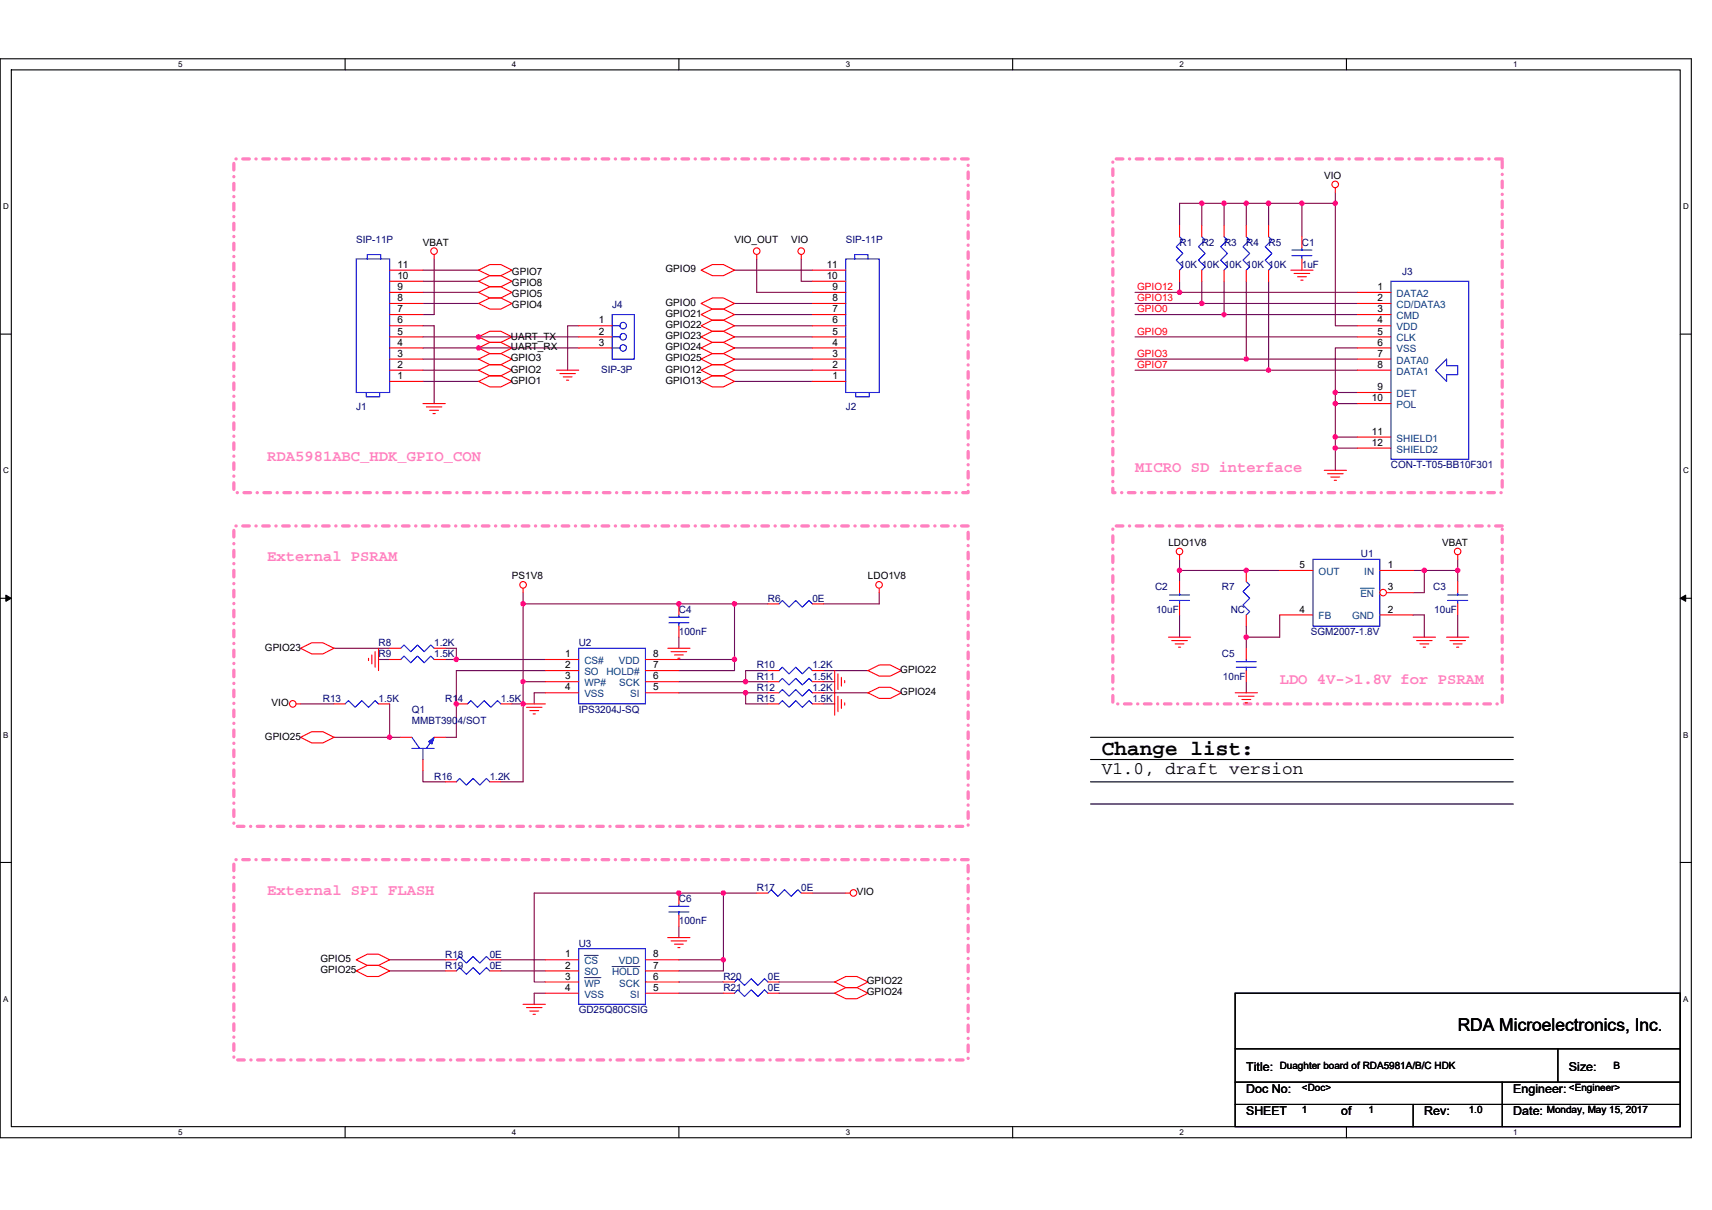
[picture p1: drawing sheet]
<svg xmlns="http://www.w3.org/2000/svg" width="297mm" height="210mm" viewBox="0 0 297 210" stroke-linecap="round" stroke-linejoin="round" font-family="sans-serif">
<path d="M0 10.2h293.5v187.2h-293.5zM2 12.1h289.5v183.4h-289.5z" fill="none" stroke="#000" stroke-width=".19"/>
<g fill="#fff">
<path d="M30.9 10.4h.8v1.6h-.8z"/>
<path d="M30.9 195.7h.8v1.6h-.8z"/>
</g>
<path d="M59.9 10.2v1.9M59.9 195.5v1.9" fill="none" stroke="#000" stroke-width=".19"/>
<g fill="#fff">
<path d="M88.8 10.4h.8v1.6h-.8z"/>
<path d="M88.8 195.7h.8v1.6h-.8z"/>
</g>
<path d="M117.8 10.2v1.9M117.8 195.5v1.9" fill="none" stroke="#000" stroke-width=".19"/>
<g fill="#fff">
<path d="M146.7 10.4h.8v1.6h-.8z"/>
<path d="M146.7 195.7h.8v1.6h-.8z"/>
</g>
<path d="M175.7 10.2v1.9M175.7 195.5v1.9" fill="none" stroke="#000" stroke-width=".19"/>
<g fill="#fff">
<path d="M204.7 10.4h.7v1.6h-.7z"/>
<path d="M204.7 195.7h.7v1.6h-.7z"/>
</g>
<path d="M233.6 10.2v1.9M233.6 195.5v1.9" fill="none" stroke="#000" stroke-width=".19"/>
<g fill="#fff">
<path d="M262.6 10.4h.7v1.6h-.7z"/>
<path d="M262.6 195.7h.7v1.6h-.7z"/>
<path d="M.5 35.1h1v1.5h-1z"/>
<path d="M292 35.1h1v1.5h-1z"/>
<path d="M.5 80.9h1v1.5h-1z"/>
<path d="M292 80.9h1v1.5h-1z"/>
</g>
<path d="M0 58h2M291.5 58h2" fill="none" stroke="#000" stroke-width=".19"/>
<g fill="#fff">
<path d="M.5 126.7h.9v1.6h-.9z"/>
<path d="M292 126.7h.9v1.6h-.9z"/>
</g>
<path d="M0 103.8h2M291.5 103.8h2" fill="none" stroke="#000" stroke-width=".19"/>
<path d="M1 103.3l1 .5-1 .6zM291.5 103.8l1-.5v1.1z" fill="#000" stroke="#000" stroke-width=".17"/>
<g fill="#fff">
<path d="M.5 172.6h.9v1.5h-.9z"/>
<path d="M292 172.6h.9v1.5h-.9z"/>
</g>
<g fill="none" stroke="#000" stroke-width=".19">
<path d="M189.2 128h73.4M189.2 131.8h73.4M189.2 135.7h73.4M189.2 139.5h73.4M0 149.7h2M291.5 149.7h2M214.3 172.4h77.2v23.1h-77.2zM214.3 191.7h77.2M214.3 187.8h77.2M214.3 182h77.2M245.2 191.7v3.8M260.6 187.8v7.7"/>
<path d="M270.3 182v5.8"/>
</g>
<path d="M40.6 27.6h127.4v57.9h-127.4zM193.1 27.6h67.5v57.9h-67.5zM40.6 91.3h127.4v52.1h-127.4zM193.1 91.3h67.5v30.9h-67.5zM40.6 149.2h127.4v34.7h-127.4z" fill="none" stroke="#ff80c0" stroke-width=".57" stroke-dasharray="1.1 1.1 0 1.1"/>
<g fill="none" stroke="#800040" stroke-width=".19">
<path d="M208.5 35.3v3.9M208.5 35.3h3.9M208.5 35.3h-3.8v3.9M212.4 35.3h3.8M212.4 35.3v3.9M216.2 35.3h3.9M216.2 35.3v3.9M220.1 35.3v3.9M220.1 35.3h5.8M225.9 35.3v5.8M225.9 35.3h5.8M231.7 33.4v1.9"/>
<path d="M231.7 35.3v21.2h3.8M73.4 46.9h9.6M73.4 48.8h9.6M73.4 50.7h9.6M73.4 52.7h9.6M73.4 56.5h1.9v13.5M75.3 44.9v9.7h-1.9M100.4 58.5h-27M100.4 56.5h-1.9v7.7M127.4 46.9h13.5M127.4 52.7h13.5M127.4 54.6h13.5"/>
<path d="M127.4 56.5h13.5M127.4 58.5h13.5M131.3 44.9v5.8h9.6M139 44.9v3.9h1.9M196.9 50.7h7.8M196.9 54.6h15.5M196.9 58.5h38.6M196.9 52.7h11.6M204.7 50.7h30.8M204.7 48.8v1.9M208.5 52.7h27M208.5 48.8v3.9"/>
<path d="M212.4 48.8v5.8M212.4 54.6h23.1M216.2 48.8v13.5M220.1 48.8v15.4M73.4 60.4h27M73.4 62.3h9.6M73.4 64.2h9.6M73.4 66.2h9.6M127.4 60.4h13.5M127.4 62.3h13.5M127.4 64.2h13.5M127.4 66.2h13.5"/>
<path d="M196.9 62.3h19.3M196.9 64.2h23.2M216.2 62.3h19.3M220.1 64.2h15.4M231.7 68.1h3.8M231.7 70h3.8M231.7 75.8h3.8M231.7 68.1v1.9M231.7 70v5.8M231.7 75.8v2M231.7 77.8h3.8M231.7 77.8v3.8"/>
<path d="M235.5 60.4h-3.8v7.7M204.7 99v1.9M204.7 97.1v1.9M204.7 99h17.3M245.2 99h1.9v3.8h-1.9M247.1 99h5.8M252.9 97.1v1.9M252.9 99v1.9M58 112.5h9.6M65.7 114.4h1.9M77.3 114.4h1.9M77.3 112.5h1.9v1.9"/>
<path d="M79.2 114.4h15.4M90.8 102.8v2M90.8 104.8h36.6M90.8 118.3v3.9M90.8 104.8v13.5M90.8 118.3h3.8M94.6 116.4h-15.4v11.6h-1.9M117.8 110.6v1.9M117.8 118.3h11.6M117.8 114.4h9.6M127.4 104.8v9.6M127.4 114.4v2h-9.6"/>
<path d="M127.4 104.8h5.8M129.4 118.3h3.8M133.2 116.4h-3.8v1.9M142.9 118.3h1.9M142.9 116.4h7.7M152.5 102.8v2h-9.6M204.7 106.7v3.9M216.2 118.3v1.9M216.2 108.6v2M216.2 110.6v1.9M222 106.7v3.9h-5.8M245.2 106.7h1.9v3.9"/>
<path d="M252.9 106.7v3.9M52.2 122.2h5.8M58 128h9.6M67.6 122.2v5.8M67.6 128h1.9M73.4 133.8v1.9h3.9M88.8 122.2h2M90.8 122.2v13.5h-3.9M94.6 120.2h-1.9v2M117.8 120.2h11.6M129.4 120.2v2h3.8M129.4 120.2h3.8"/>
<path d="M142.9 122.2h1.9M142.9 120.2h7.7M125.5 155h-32.8v15.4h1.9M125.5 155v11.6h-7.7M125.5 155h5.8M140.9 155h5.8M67.6 166.6h9.7M67.6 168.5h9.7M86.9 166.6h7.7M86.9 168.5h7.7M94.6 172.4h-1.9v1.9M117.8 170.4h7.7"/>
<path d="M117.8 172.4h7.7M117.8 160.8v1.9M125.5 166.6v1.9h-7.7M135.2 170.4h9.6M135.2 172.4h9.6"/>
</g>
<g fill="#f0f" stroke="#f0f" stroke-width=".19">
<circle cx="231.7" cy="35.3" r=".38"/>
<circle cx="204.6" cy="50.7" r=".38"/>
<circle cx="231.7" cy="68.1" r=".38"/>
<circle cx="231.7" cy="70" r=".38"/>
<circle cx="231.7" cy="77.8" r=".38"/>
<circle cx="231.7" cy="75.8" r=".38"/>
<circle cx="208.5" cy="52.6" r=".38"/>
<circle cx="212.4" cy="54.6" r=".38"/>
<circle cx="216.2" cy="62.3" r=".38"/>
<circle cx="220.1" cy="64.2" r=".38"/>
<circle cx="225.9" cy="35.3" r=".38"/>
<circle cx="220.1" cy="35.3" r=".38"/>
<circle cx="216.2" cy="35.3" r=".38"/>
<circle cx="212.4" cy="35.3" r=".38"/>
<circle cx="208.5" cy="35.3" r=".38"/>
<circle cx="83" cy="58.4" r=".38"/>
<circle cx="83" cy="60.4" r=".38"/>
<circle cx="129.4" cy="120.2" r=".38"/>
<circle cx="129.4" cy="118.3" r=".38"/>
<circle cx="127.4" cy="114.4" r=".38"/>
<circle cx="127.4" cy="104.8" r=".38"/>
<circle cx="79.2" cy="114.4" r=".38"/>
<circle cx="67.6" cy="127.9" r=".38"/>
<circle cx="79.2" cy="122.2" r=".38"/>
<circle cx="90.7" cy="122.2" r=".38"/>
<circle cx="90.7" cy="118.3" r=".38"/>
<circle cx="90.7" cy="104.8" r=".38"/>
<circle cx="117.8" cy="104.8" r=".38"/>
<circle cx="216.2" cy="99" r=".38"/>
<circle cx="216.2" cy="110.6" r=".38"/>
<circle cx="204.6" cy="99" r=".38"/>
<circle cx="252.9" cy="99" r=".38"/>
<circle cx="247.1" cy="99" r=".38"/>
<circle cx="125.5" cy="166.5" r=".38"/>
<circle cx="125.5" cy="155" r=".38"/>
<circle cx="117.8" cy="155" r=".38"/>
</g>
<g fill="none" stroke="#f00" stroke-width=".19">
<path d="M204.7 39.2v1.9M231.7 32.6v.8M75.3 44.2v.7M83 46.9l2-1h1.9l1.9 1-1.9 .9h-1.9zM83 48.8l2-1h1.9l1.9 1-1.9 1h-1.9zM83 50.7l2-.9h1.9l1.9 .9-1.9 1h-1.9zM83 52.7l2-1h1.9l1.9 1-1.9 .9h-1.9zM83 58.5l2-1h1.9l1.9 1-1.9 .9h-1.9zM100.4 56.5h5.8M100.4 58.5h5.8M121.6 52.7l2-1h1.9l1.9 1-1.9 .9h-1.9zM121.6 54.6l2-1h1.9l1.9 1-1.9 1h-1.9z"/>
<path d="M121.6 56.5l2-.9h1.9l1.9 .9-1.9 1h-1.9zM121.6 58.5l2-1h1.9l1.9 1-1.9 .9h-1.9zM121.6 46.9l2-1h1.9l1.9 1-1.9 .9h-1.9zM131.3 44.2v.7M139 44.2v.7M204.7 46.9v1.9M224 46.9h3.8M224.5 47.5h2.7M225.1 48h1.6M225.7 48.6h.4M225.9 41.1v1.9M225.9 44.9v2"/>
<path d="M235.5 50.7h5.8M235.5 52.7h5.8M235.5 54.6h5.8M235.5 56.5h5.8M235.5 58.5h5.8M73.4 70h3.9M74 70.6h2.7M74.5 71.2h1.6M75.1 71.8h.4M83 62.3l2-.9h1.9l1.9 .9-1.9 1h-1.9zM83 64.2l2-.9h1.9l1.9 .9-1.9 1h-1.9zM83 66.2l2-1h1.9l1.9 1-1.9 .9h-1.9z"/>
<path d="M83 60.4l2-1h1.9l1.9 1-1.9 1h-1.9zM96.6 64.2h3.8M97.1 64.8h2.7M97.7 65.4h1.5M98.3 66h.4M100.4 60.4h5.8M121.6 60.4l2-1h1.9l1.9 1-1.9 1h-1.9zM121.6 62.3l2-.9h1.9l1.9 .9-1.9 1h-1.9zM121.6 64.2l2-.9h1.9l1.9 .9-1.9 1h-1.9zM121.6 66.2l2-1h1.9l1.9 1-1.9 .9h-1.9zM235.5 60.4h5.8M235.5 62.3h5.8"/>
<path d="M235.5 64.2h5.8M235.5 68.1h5.8M235.5 70h5.8M235.5 75.8h5.8M235.5 77.8h5.8M204.7 96.3v.8M216.2 99v1.9M229.8 81.6h3.8M230.3 82.2h2.7M230.9 82.8h1.5M231.5 83.4h.4M239.4 99h5.8"/>
<path d="M252.9 96.3v.8M52.2 112.5l1.9-1h1.9l2 1-2 1h-1.9zM63.9 114.2v.4M64.5 113.7v1.5M65.1 113.1v2.7M65.7 112.5v3.9M67.6 114.4h1.9M67.6 112.5h1.9M75.3 114.4h2M75.3 112.5h2M90.8 102.1v.7M94.6 114.4h5.8"/>
<path d="M94.6 116.4h5.8M94.6 118.3h5.8M112 118.3h5.8M112 116.4h5.8M112 114.4h5.8M115.9 112.5h3.8M116.4 113.1h2.7M117 113.7h1.6M117.6 114.2h.4M117.8 104.8v1.9M117.8 108.6v2M133.2 118.3h2"/>
<path d="M133.2 104.8h2M140.9 118.3h2M140.9 104.8h2M144.8 116.4v7.7M145.4 116.9v2.8M146 117.5v1.6M146.6 118.1v.4M150.6 116.4l1.9-1h2l1.9 1-1.9 .9h-2zM152.5 102.1v.7M202.7 110.6h3.9M203.3 111.2h2.7M203.9 111.7h1.5"/>
<path d="M204.5 112.3h.3M204.7 100.9v1.9M204.7 104.8v1.9M216.2 106.7v1.9M216.2 112.5v1.9M216.2 116.4v1.9M239.4 106.7h5.8M245.2 110.6h3.9M245.8 111.2h2.7M246.4 111.7h1.5M246.9 112.3h.4M251 110.6h3.8"/>
<path d="M251.6 111.2h2.7M252.2 111.7h1.5M252.7 112.3h.4M51.4 122.2h.8M52.2 128l1.9-1h1.9l2 1-2 .9h-1.9zM58 122.2h1.9M65.7 122.2h1.9M77.3 135.7h1.9M79.2 122.2h1.9M85 135.7h1.9M86.9 122.2h1.9M90.8 122.2h3.8"/>
<path d="M91.4 122.7h2.6M91.9 123.3h1.6M92.5 123.9h.4M94.6 120.2h5.8M112 120.2h5.8M133.2 122.2h2M133.2 120.2h2M140.9 122.2h2M140.9 120.2h2M145.4 120.8v2.7M146 121.4v1.5M146.6 122v.4"/>
<path d="M150.6 120.2l1.9-.9h2l1.9 .9-1.9 1h-2zM214.3 120.2h3.9M214.9 120.8h2.7M215.5 121.4h1.5M216 122h.4M117.8 155v1.9M117.8 158.8v2M131.3 155h1.9M139 155h1.9M146.7 155h.8M61.8 166.6l1.9-1h2l1.9 1-1.9 .9h-2zM61.8 168.5l1.9-1h2l1.9 1-1.9 1h-2z"/>
<path d="M77.3 168.5h1.9M85 168.5h1.9M90.8 174.3h3.8M91.4 174.9h2.6M91.9 175.5h1.6M92.5 176h.4M94.6 166.6h5.8M94.6 168.5h5.8M94.6 170.4h5.8M94.6 172.4h5.8M112 172.4h5.8M112 170.4h5.8"/>
<path d="M112 168.5h5.8M112 166.6h5.8M115.9 162.7h3.8M116.4 163.3h2.7M117 163.9h1.6M117.6 164.4h.4M125.5 172.4h1.9M125.5 170.4h1.9M133.2 172.4h2M133.2 170.4h2M144.8 170.4l1.9-.9h2l1.9 .9-1.9 1h-2zM144.8 172.4l1.9-1h2l1.9 1-1.9 .9h-2z"/>
<circle cx="231.7" cy="32" r=".57"/>
<circle cx="75.3" cy="43.6" r=".57"/>
<circle cx="131.3" cy="43.6" r=".57"/>
<circle cx="139" cy="43.6" r=".57"/>
<circle cx="204.6" cy="95.7" r=".57"/>
<circle cx="252.9" cy="95.7" r=".57"/>
<circle cx="90.8" cy="101.5" r=".57"/>
<circle cx="152.5" cy="101.5" r=".57"/>
<circle cx="50.8" cy="122.2" r=".57"/>
<circle cx="148.1" cy="155" r=".57"/>
</g>
<g fill="none" stroke="#00f" stroke-width=".19">
<path d="M106.2 54.6h3.9v7.7h-3.9zM106.2 56.5h1.4M106.2 58.5h1.4M204.7 41.1l.5 .6-1.1 1.1 1.1 1.2-1.1 1.1 1.1 1.2-.5 .6M224.2 44.4h3.4M224.2 43.4h3.4M225.9 43v.4M225.9 44.4v.5M241.3 48.8h13.5v30.9h-13.5zM106.2 60.4h1.4M249.1 64.2l1.9-1.9v1.2h1.9v1.5h-1.9v1.2zM227.8 97.1h11.6v11.5h-11.6z"/>
<path d="M69.5 114.4l.6-.5 1.2 1.1 1.1-1.1 1.2 1.1 1.1-1.1 .6 .5M69.5 112.5l.6-.6 1.2 1.2 1.1-1.2 1.2 1.2 1.1-1.2 .6 .6M100.4 112.5h11.6v9.7h-11.6zM116.1 108.1h3.4M116.1 107.1h3.4M117.8 106.7v.4M117.8 108.1v.5M135.2 118.3l.5-.6 1.2 1.2 1.2-1.2 1.1 1.2 1.2-1.2 .5 .6M135.2 104.8l.5-.6 1.2 1.2 1.2-1.2 1.1 1.2 1.2-1.2 .5 .6M202.9 104.2h3.5M202.9 103.3h3.5M204.7 102.8v.5"/>
<path d="M204.7 104.2v.6M214.5 115.8h3.5M214.5 114.8h3.5M216.2 100.9l.6 .6-1.1 1.2 1.1 1.1-1.1 1.2 1.1 1.1-.6 .6M216.2 114.4v.4M216.2 115.8v.6M59.9 122.2l.5-.6 1.2 1.1 1.2-1.1 1.1 1.1 1.2-1.1 .6 .6M79.2 135.7l.6-.6 1.1 1.1 1.2-1.1 1.1 1.1 1.2-1.1 .6 .6M81.1 122.2l.6-.6 1.1 1.1 1.2-1.1 1.2 1.1 1.1-1.1 .6 .6M135.2 122.2l.5-.6 1.2 1.1 1.2-1.1 1.1 1.1 1.2-1.1 .5 .6M135.2 120.2l.5-.5 1.2 1.1 1.2-1.1 1.1 1.1 1.2-1.1 .5 .5M116.1 158.3h3.4"/>
<path d="M116.1 157.3h3.4M117.8 156.9v.4M117.8 158.3v.5M133.2 155l.6-.6 1.2 1.2 1.1-1.2 1.2 1.2 1.1-1.2 .6 .6M79.2 168.5l.6-.6 1.1 1.2 1.2-1.2 1.1 1.2 1.2-1.2 .6 .6M100.4 164.6h11.6v9.7h-11.6zM127.4 172.4l.6-.6 1.2 1.1 1.1-1.1 1.2 1.1 1.1-1.1 .6 .6M127.4 170.4l.6-.6 1.2 1.2 1.1-1.2 1.2 1.2 1.1-1.2 .6 .6"/>
<circle cx="108.1" cy="56.5" r=".57"/>
<circle cx="108.1" cy="58.4" r=".57"/>
<circle cx="108.1" cy="60.4" r=".57"/>
</g>
<path d="M101.4 165.8h2.4M101.4 169.7h2.9M106.2 167.7h4.8" fill="none" stroke="#004080" stroke-width=".17"/>
<circle cx="240" cy="102.8" r=".57" fill="#fff" stroke="#f00" stroke-width=".19"/>
<g fill="none" stroke="#f00" stroke-width=".19">
<path d="M208.5 39.2v1.9M212.4 39.2v1.9M216.2 39.2v1.9M220.1 39.2v1.9M67.6 58.5h5.8M67.6 56.5h5.8M67.6 54.6h5.8M67.6 52.7h5.8M67.6 50.7h5.8M67.6 48.8h5.8M67.6 46.9h5.8M140.9 58.5h5.8"/>
<path d="M140.9 56.5h5.8M140.9 54.6h5.8M140.9 52.7h5.8M140.9 50.7h5.8M140.9 48.8h5.8M140.9 46.9h5.8M208.5 46.9v1.9M212.4 46.9v1.9M216.2 46.9v1.9M220.1 46.9v1.9M67.6 66.2h5.8M67.6 64.2h5.8"/>
<path d="M67.6 62.3h5.8M67.6 60.4h5.8M140.9 66.2h5.8M140.9 64.2h5.8M140.9 62.3h5.8M140.9 60.4h5.8M222 99h5.8M133.2 116.4h2M140.9 116.4h2M222 106.7h5.8M240.6 102.8h4.6M252.9 100.9v1.9"/>
<path d="M252.9 104.8v1.9M69.5 128h2M73.4 131.8v2M75.3 128h2M77.3 166.6h1.9M85 166.6h1.9"/>
</g>
<path d="M236 102.1h2.4" fill="none" stroke="#004080" stroke-width=".17"/>
<g fill="none" stroke="#00f" stroke-width=".19">
<path d="M61.8 44.9h5.8v23.2h-5.8zM63.7 44.9v-.7h2.4v.7M146.7 44.9h5.8v23.2h-5.8zM148.3 44.9v-.7h2.3v.7M208.5 41.1l.6 .6-1.2 1.1 1.2 1.2-1.2 1.1 1.2 1.2-.6 .6M212.4 41.1l.6 .6-1.2 1.1 1.2 1.2-1.2 1.1 1.2 1.2-.6 .6M216.2 41.1l.6 .6-1.1 1.1 1.1 1.2-1.1 1.1 1.1 1.2-.6 .6M220.1 41.1l.6 .6-1.2 1.1 1.2 1.2-1.2 1.1 1.2 1.2-.6 .6M63.5 68.1v.8h2.4v-.8M148.5 68.1v.8h2.3v-.8M135.2 116.4l.5-.6 1.2 1.1 1.2-1.1 1.1 1.1 1.2-1.1 .5 .6M251.2 104.2h3.5"/>
<path d="M251.2 103.3h3.5M252.9 102.8v.5M252.9 104.2v.6M71.5 128l1.3 1.9M71.5 129.9h3.8M73.4 129.9v1.9M75.3 128l-1.3 1.9M79.2 166.6l.6-.6 1.1 1.1 1.2-1.1 1.1 1.1 1.2-1.1 .6 .6"/>
</g>
<path d="M74.4 128.7l.9-.7-.4 1.1z" fill-rule="evenodd" fill="#00f" stroke="#00f" stroke-width=".19"/>
<g fill="#f0f" stroke="#f0f" stroke-width=".19">
<circle cx="231.7" cy="35.3" r=".38"/>
<circle cx="204.6" cy="50.7" r=".38"/>
<circle cx="231.7" cy="68.1" r=".38"/>
<circle cx="231.7" cy="70" r=".38"/>
<circle cx="231.7" cy="77.8" r=".38"/>
<circle cx="231.7" cy="75.8" r=".38"/>
<circle cx="208.5" cy="52.6" r=".38"/>
<circle cx="212.4" cy="54.6" r=".38"/>
<circle cx="216.2" cy="62.3" r=".38"/>
<circle cx="220.1" cy="64.2" r=".38"/>
<circle cx="225.9" cy="35.3" r=".38"/>
<circle cx="220.1" cy="35.3" r=".38"/>
<circle cx="216.2" cy="35.3" r=".38"/>
<circle cx="212.4" cy="35.3" r=".38"/>
<circle cx="208.5" cy="35.3" r=".38"/>
<circle cx="83" cy="58.4" r=".38"/>
<circle cx="83" cy="60.4" r=".38"/>
<circle cx="129.4" cy="120.2" r=".38"/>
<circle cx="129.4" cy="118.3" r=".38"/>
<circle cx="127.4" cy="114.4" r=".38"/>
<circle cx="127.4" cy="104.8" r=".38"/>
<circle cx="79.2" cy="114.4" r=".38"/>
<circle cx="67.6" cy="127.9" r=".38"/>
<circle cx="79.2" cy="122.2" r=".38"/>
<circle cx="90.7" cy="122.2" r=".38"/>
<circle cx="90.7" cy="118.3" r=".38"/>
<circle cx="90.7" cy="104.8" r=".38"/>
<circle cx="117.8" cy="104.8" r=".38"/>
<circle cx="216.2" cy="99" r=".38"/>
<circle cx="216.2" cy="110.6" r=".38"/>
<circle cx="204.6" cy="99" r=".38"/>
<circle cx="252.9" cy="99" r=".38"/>
<circle cx="247.1" cy="99" r=".38"/>
<circle cx="125.5" cy="166.5" r=".38"/>
<circle cx="125.5" cy="155" r=".38"/>
<circle cx="117.8" cy="155" r=".38"/>
</g>
<text font-size="3.7" x="191.2" y="131">Change list:</text>
<g font-size="3.1">
<text x="191.2" y="134.2">V1.0, draft version</text>
<text x="252.9" y="179">RDA Microelectronics, Inc.</text>
</g>
<g font-size="2.7" fill="#ff80c0">
<text x="46.4" y="80">RDA5981ABC_HDK_GPIO_CON</text>
<text x="196.9" y="81.9">MICRO SD interface</text>
<text x="46.4" y="97.4">External PSRAM</text>
<text x="222" y="118.6">LDO 4V-&gt;1.8V for PSRAM</text>
<text x="46.4" y="155.3">External SPI FLASH</text>
</g>
<g font-size="2.1">
<text x="216.2" y="185.8">Title:</text>
<text x="272.2" y="185.8">Size:</text>
<text x="216.2" y="189.7">Doc No:</text>
<text x="262.6" y="189.7">Engineer:</text>
<text x="216.2" y="193.6">SHEET</text>
<text x="232.7" y="193.6">of</text>
<text x="247.1" y="193.6">Rev:</text>
<text x="262.6" y="193.6">Date:</text>
</g>
<g font-size="1.7">
<text x="229.8" y="31.1">VIO</text>
<text x="69" y="46.5">11</text>
<text x="73.4" y="42.6">VBAT</text>
<text x="88.8" y="47.6">GPIO7</text>
<text x="115.5" y="47.3">GPIO9</text>
<text x="127.4" y="42.2">VIO_OUT</text>
<text x="137.3" y="42.2">VIO</text>
<text x="143.4" y="46.5">11</text>
<text x="69" y="52.3">8</text>
<text x="69" y="50.3">9</text>
<text x="69" y="48.4">10</text>
<text x="88.8" y="49.6">GPIO8</text>
<text x="88.8" y="51.5">GPIO5</text>
<text x="88.8" y="53.4">GPIO4</text>
<text x="115.5" y="53">GPIO0</text>
<text x="143.4" y="48.4">10</text>
<text x="144.4" y="52.3">8</text>
<text x="144.4" y="50.3">9</text>
<text x="239" y="50.3">1</text>
<text x="239" y="52.3">2</text>
<text x="69" y="60">4</text>
<text x="69" y="58.1">5</text>
<text x="69" y="56.1">6</text>
<text x="69" y="54.2">7</text>
<text x="88.6" y="59">UART_TX</text>
<text x="103.9" y="56.1">1</text>
<text x="103.9" y="58.1">2</text>
<text x="103.9" y="60">3</text>
<text x="115.5" y="55">GPIO21</text>
<text x="115.5" y="56.9">GPIO22</text>
<text x="115.5" y="58.8">GPIO23</text>
<text x="144.4" y="60">4</text>
<text x="144.4" y="58.1">5</text>
<text x="144.4" y="56.1">6</text>
<text x="144.4" y="54.2">7</text>
<text x="239" y="54.2">3</text>
<text x="239" y="56.1">4</text>
<text x="239" y="58.1">5</text>
<text x="239" y="60">6</text>
<text x="69" y="65.8">1</text>
<text x="69" y="63.8">2</text>
<text x="69" y="61.9">3</text>
<text x="88.6" y="62.7">GPIO3</text>
<text x="88.6" y="64.6">GPIO2</text>
<text x="88.6" y="60.8">UART_RX</text>
<text x="115.5" y="60.8">GPIO24</text>
<text x="115.5" y="62.7">GPIO25</text>
<text x="115.5" y="64.6">GPIO12</text>
<text x="144.4" y="65.8">1</text>
<text x="144.4" y="63.8">2</text>
<text x="144.4" y="61.9">3</text>
<text x="239" y="61.9">7</text>
<text x="239" y="63.8">8</text>
<text x="88.6" y="66.6">GPIO1</text>
<text x="115.5" y="66.6">GPIO13</text>
<text x="238" y="69.6">10</text>
<text x="239" y="67.7">9</text>
<text x="238" y="75.4">11</text>
<text x="238" y="77.4">12</text>
<text x="202.7" y="94.7">LDO1V8</text>
<text x="250.2" y="94.7">VBAT</text>
<text x="88.8" y="100.5">PS1V8</text>
<text x="150.6" y="100.5">LDO1V8</text>
<text x="225.5" y="98.6">5</text>
<text x="240.8" y="98.6">1</text>
<text x="225.5" y="106.3">4</text>
<text x="240.8" y="106.3">2</text>
<text x="240.8" y="102.4">3</text>
<text x="46" y="112.9">GPIO23</text>
<text x="98.1" y="114">1</text>
<text x="98.1" y="116">2</text>
<text x="98.1" y="117.9">3</text>
<text x="98.1" y="119.8">4</text>
<text x="113.3" y="117.9">6</text>
<text x="113.3" y="119.8">5</text>
<text x="113.3" y="116">7</text>
<text x="113.3" y="114">8</text>
<text x="156.2" y="116.8">GPIO22</text>
<text x="47.1" y="122.6">VIO</text>
<text x="156.2" y="120.6">GPIO24</text>
<text x="46" y="128.3">GPIO25</text>
<text x="148.7" y="155.4">VIO</text>
<text x="55.6" y="166.9">GPIO5</text>
<text x="98.1" y="166.2">1</text>
<text x="113.3" y="166.2">8</text>
<text x="55.6" y="168.9">GPIO25</text>
<text x="98.1" y="170">3</text>
<text x="98.1" y="168.1">2</text>
<text x="98.1" y="172">4</text>
<text x="113.3" y="170">6</text>
<text x="113.3" y="168.1">7</text>
<text x="113.3" y="172">5</text>
<text x="150.4" y="170.8">GPIO22</text>
<text x="150.4" y="172.7">GPIO24</text>
<text x="222" y="185.5">Duaghter board of RDA5981A/B/C HDK</text>
<text x="279.9" y="185.5">B</text>
<text x="225.9" y="189.3">&lt;Doc&gt;</text>
<text x="272.2" y="189.3">&lt;Engineer&gt;</text>
<text x="225.9" y="193.2">1</text>
<text x="237.5" y="193.2">1</text>
<text x="254.8" y="193.2">1.0</text>
<text x="268.4" y="193.2">Monday, May 15, 2017</text>
</g>
<g font-size="1.7" fill="#000080">
<text x="61.8" y="42.2">SIP-11P</text>
<text x="146.7" y="42.2">SIP-11P</text>
<text x="204.7" y="42.6">R1</text>
<text x="204.7" y="46.5">10K 10K 10K 10K 10K</text>
<text x="208.5" y="42.6">R2</text>
<text x="212.4" y="42.6">R3</text>
<text x="216.2" y="42.6">R4</text>
<text x="220.1" y="42.6">R5</text>
<text x="225.9" y="42.6">C1</text>
<text x="225.9" y="46.5">1uF</text>
<text x="243.3" y="47.6">J3</text>
<text x="106.2" y="53.4">J4</text>
<text x="104.3" y="64.6">SIP-3P</text>
<text x="61.8" y="71.2">J1</text>
<text x="146.7" y="71.2">J2</text>
<text x="241.3" y="81.2">CON-T-T05-BB10F301</text>
<text x="236.1" y="96.7">U1</text>
<text x="117.8" y="106.3">C4</text>
<text x="133.2" y="104.4">R6</text>
<text x="140.9" y="104.4">0E</text>
<text x="200.4" y="102.5">C2</text>
<text x="200.6" y="106.3">10uF</text>
<text x="212" y="102.5">R7</text>
<text x="213.5" y="106.3">NC</text>
<text x="248.7" y="102.5">C3</text>
<text x="248.9" y="106.3">10uF</text>
<text x="65.7" y="112.1">R8</text>
<text x="75.3" y="112.1">1.2K</text>
<text x="100.4" y="112.1">U2</text>
<text x="117.8" y="110.2">100nF</text>
<text x="227.4" y="110.2">SGM2007-1.8V</text>
<text x="65.7" y="114">R9</text>
<text x="75.3" y="114">1.5K</text>
<text x="131.3" y="117.9">R11</text>
<text x="131.3" y="119.8">R12</text>
<text x="131.3" y="116">R10</text>
<text x="140.9" y="117.9">1.5K</text>
<text x="140.9" y="119.8">1.2K</text>
<text x="140.9" y="116">1.2K</text>
<text x="212" y="114">C5</text>
<text x="212.2" y="117.9">10nF</text>
<text x="56" y="121.8">R13</text>
<text x="65.7" y="121.8">1.5K</text>
<text x="71.5" y="123.7">Q1</text>
<text x="71.5" y="125.6">MMBT3904/SOT</text>
<text x="77.3" y="121.8">R14</text>
<text x="86.9" y="121.8">1.5K</text>
<text x="100.4" y="123.7">IPS3204J-SQ</text>
<text x="131.3" y="121.8">R15</text>
<text x="140.9" y="121.8">1.5K</text>
<text x="75.3" y="135.3">R16</text>
<text x="85" y="135.3">1.2K</text>
<text x="131.3" y="154.6">R17</text>
<text x="139" y="154.6">0E</text>
<text x="117.8" y="156.5">C6</text>
<text x="117.8" y="160.4">100nF</text>
<text x="77.3" y="166.2">R18</text>
<text x="85" y="166.2">0E</text>
<text x="100.4" y="164.3">U3</text>
<text x="77.3" y="168.1">R19</text>
<text x="85" y="168.1">0E</text>
<text x="125.5" y="172">R21</text>
<text x="125.5" y="170">R20</text>
<text x="133.2" y="172">0E</text>
<text x="133.2" y="170">0E</text>
<text x="100.4" y="175.8">GD25Q80CSIG</text>
</g>
<g font-size="1.7" fill="#f00">
<text x="197.3" y="50.4">GPIO12</text>
<text x="197.3" y="52.3">GPIO13</text>
<text x="197.3" y="54.2">GPIO0</text>
<text x="197.3" y="58.1">GPIO9</text>
<text x="197.3" y="61.9">GPIO3</text>
<text x="197.3" y="63.9">GPIO7</text>
</g>
<g font-size="1.7" fill="#004080">
<text x="242.3" y="51.5">DATA2</text>
<text x="242.3" y="53.4">CD/DATA3</text>
<text x="242.3" y="55.4">CMD</text>
<text x="242.3" y="57.3">VDD</text>
<text x="242.3" y="59.2">CLK</text>
<text x="242.3" y="61.2">VSS</text>
<text x="242.3" y="63.1">DATA0</text>
<text x="242.3" y="65">DATA1</text>
<text x="242.3" y="68.9">DET</text>
<text x="242.3" y="70.8">POL</text>
<text x="242.3" y="76.6">SHIELD1</text>
<text x="242.3" y="78.5">SHIELD2</text>
<text x="228.8" y="99.8">OUT</text>
<text x="236.7" y="99.8">IN</text>
<text x="228.8" y="107.5">FB</text>
<text x="234.6" y="107.5">GND</text>
<text x="236" y="103.6">EN</text>
<text x="101.4" y="115.2">CS#</text>
<text x="101.4" y="117.2">SO</text>
<text x="101.4" y="119.1">WP#</text>
<text x="105.2" y="117.2">HOLD#</text>
<text x="107.4" y="115.2">VDD</text>
<text x="107.4" y="119.1">SCK</text>
<text x="101.4" y="121">VSS</text>
<text x="109.4" y="121">SI</text>
<text x="101.4" y="167.3">CS</text>
<text x="107.4" y="167.3">VDD</text>
<text x="101.4" y="169.3">SO</text>
<text x="101.4" y="171.2">WP</text>
<text x="101.4" y="173.1">VSS</text>
<text x="106.2" y="169.3">HOLD</text>
<text x="107.4" y="171.2">SCK</text>
<text x="109.4" y="173.1">SI</text>
</g>
<g font-size="1.4">
<text x="30.9" y="11.7">5</text>
<text x="88.8" y="11.7">4</text>
<text x="146.7" y="11.7">3</text>
<text x="204.7" y="11.7">2</text>
<text x="262.6" y="11.7">1</text>
<text x=".5" y="36.3">D</text>
<text x="292" y="36.3">D</text>
<text x=".5" y="82.1">C</text>
<text x="292" y="82.1">C</text>
<text x=".5" y="128">B</text>
<text x="292" y="128">B</text>
<text x=".5" y="173.8">A</text>
<text x="292" y="173.8">A</text>
<text x="30.9" y="197">5</text>
<text x="88.8" y="197">4</text>
<text x="146.7" y="197">3</text>
<text x="204.7" y="197">2</text>
<text x="262.6" y="197">1</text>
</g>
</svg>
